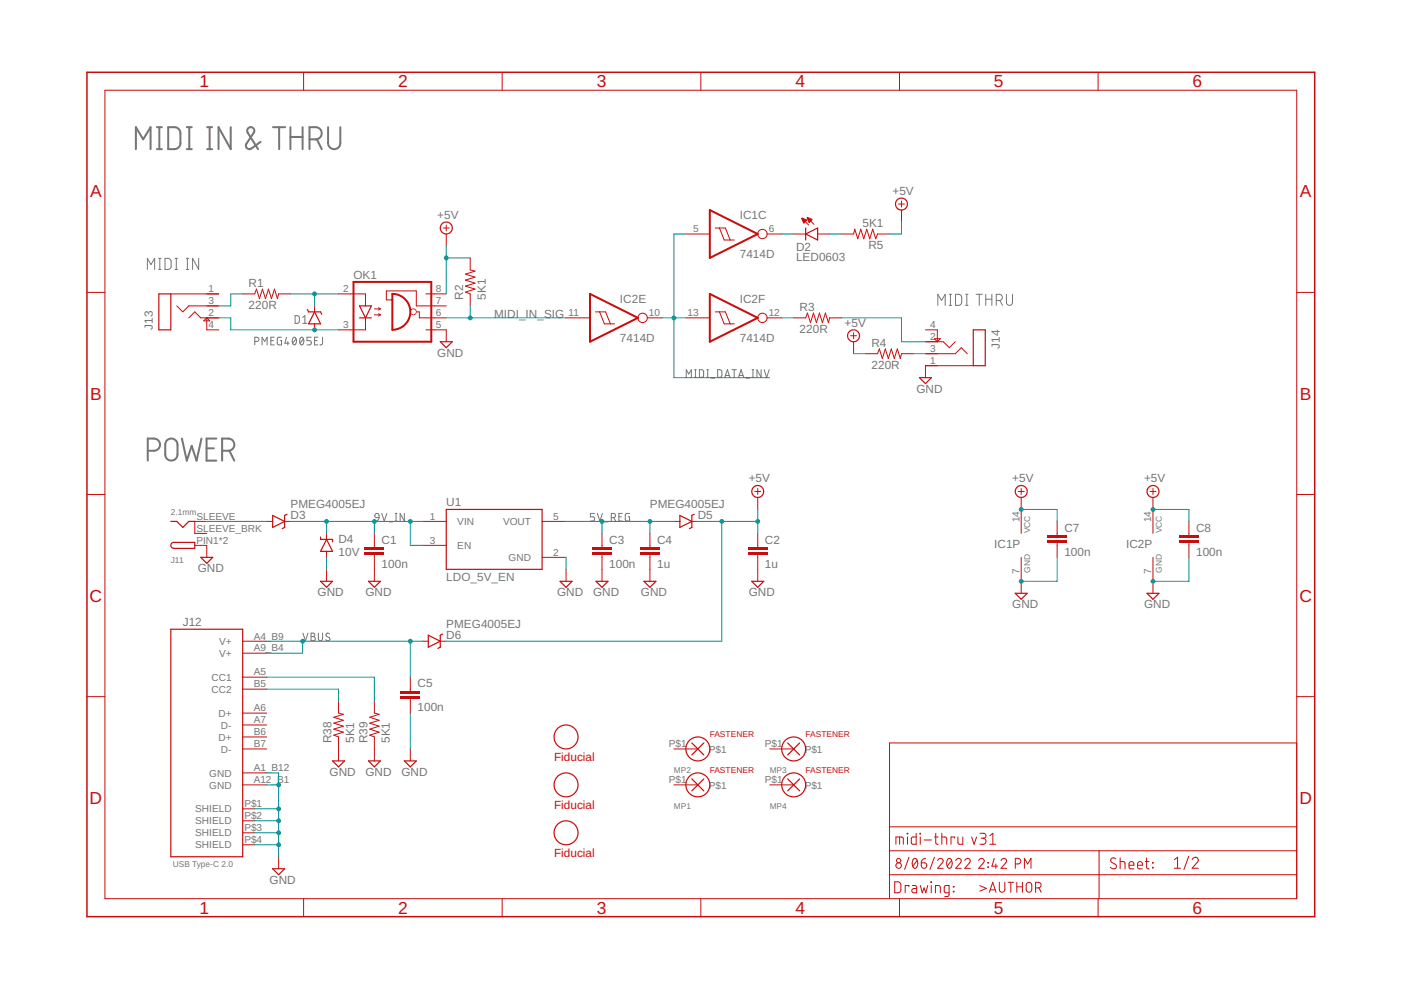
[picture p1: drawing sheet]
<svg xmlns="http://www.w3.org/2000/svg" width="297mm" height="210mm" viewBox="0 0 297 210" stroke-linecap="round" stroke-linejoin="round" font-family="sans-serif">
<g fill="none" stroke="#757575" stroke-width=".21">
<path d="M31.2 57.1v-2.3l.8 1.3 .8-1.3v2.3M33.6 57.1h.6M33.6 54.8h.6M33.9 54.8v2.3M35 54.8h.8l.5 .4v1.5l-.5 .4h-.8zM37.1 57.1h.5M37.1 54.8h.5M37.4 54.8v2.3M39.5 57.1h.5M39.5 54.8h.5M39.7 54.8v2.3M42.1 54.8v2.3l-1.3-2.3v2.3"/>
<path d="M54 72.4h.5a.46 .46 0 0 0 .4-.4 .46 .46 0 0 0-.4-.5h-.5v1.6M55.6 73.1v-1.6l.5 .9 .5-.9v1.6M57.4 72.2h.6M58.1 71.5h-.7v1.6h.7M59.7 71.5h-.7l-.2 .2 .1 1.3 .8 .1v-.9h-.3M60.7 71.5l-.3 1.3h.9M61 72.4v.7M62.2 71.6l.1-.1a.8 .8 0 0 1 .6 .6 .8 .8 0 0 1-.2 .8l-.3 .2a1.02 1.02 0 0 1-.2-1.5zM62.6 66.9l.6 .1 .2 .2 .1 .9-.3 .4-.6 .1zM62.8 71.9l-.8 .9M63.7 71.6l.1-.1a.8 .8 0 0 1 .7 .6 .8 .8 0 0 1-.2 .8l-.3 .2a1.04 1.04 0 0 1-.3-1.5zM64.2 68.6h.9"/>
<path d="M64.2 67.3l.4-.4v1.7M64.3 71.9l-.7 .9M66 71.5h-.9v.7h.5a.46 .46 0 0 1 .4 .5 .46 .46 0 0 1-.4 .4h-.5M66.7 72.2h.5M67.4 71.5h-.7v1.6h.7M68.4 71.5v1.4l-.6 .2M147.3 78.4h.3M147.4 78.4v1.6M148.3 78.4h.6l.3 .3v1l-.3 .3h-.6zM149.9 78.4h.3M150.1 78.4v1.6M152.1 78.4h.7l.2 .3 .1 .8-.3 .5h-.7z"/>
<path d="M153.8 79.6h.8M155.2 78.4h.9M155.7 78.4v1.6M156.7 79.6h.8M159.4 78.4h.4M159.6 78.4v1.6M161.4 78.4v1.6l-.9-1.6v1.6M162 78.4l.5 1.6 .6-1.6M198.8 64.7v-2.3l.8 1.3 .8-1.3v2.3M201.3 64.7h.5M201.3 62.4h.5M201.5 62.4v2.3"/>
<path d="M202.6 62.4h.9l.4 .5v1.4l-.4 .4h-.9zM204.7 64.7h.5M204.7 62.4h.5M205 62.4v2.3M207 62.4h1.3M207.6 62.4v2.3M209 62.4v2.3M209 63.4h1.3M210.3 62.4v2.3M211.2 63.7a1.16 1.16 0 0 0 1.2-.3l.1-.3-.1-.4a1.16 1.16 0 0 0-1.2-.3v2.3M212 63.7l.5 1M213.4 62.4v1.7a.65 .65 0 0 0 .6 .6 .65 .65 0 0 0 .7-.6v-1.7"/>
<path d="M145.5 80v-1.6l.5 .9 .6-.9v1.6M147.3 80h.3M149.9 80h.3M150.8 80.2h.7M153.7 80l.5-1.6 .5 1.6M156.6 80l.5-1.6 .6 1.6M158.2 80.2h.7M159.4 80h.4M79.6 109l.3-.1 .3 .1 .2 .7-.8-.1-.1-.3zM80.4 109.7l-.3 .6-.4 .2M80.9 108.9l.6 1.6 .5-1.6M82.5 110.7h.7"/>
<path d="M83.8 110.5h.4M83.8 108.9h.4M84 108.9v1.6M85.7 108.9v1.6l-.9-1.6v1.6M126.1 108.9h-.9v.7h.5a.45 .45 0 0 1 .4 .4 .45 .45 0 0 1-.4 .5h-.5M126.6 108.9l.6 1.6 .5-1.6M128.2 110.7h.7M129.6 109.7h.5a.44 .44 0 0 0 .4-.4 .44 .44 0 0 0-.4-.4h-.5v1.6M130.2 109.7l.3 .8M131.2 109.6h.6M131.9 108.9h-.7v1.6h.7M133.5 108.9h-.7l-.2 .2v1.2l.2 .1 .7 .1v-.9h-.3"/>
<path d="M64.2 134.2l.6 1.7 .5-1.7M66 134.2h.4a.36 .36 0 0 1 .4 .4 .36 .36 0 0 1-.4 .4 .46 .46 0 0 1 .4 .4 .46 .46 0 0 1-.4 .5h-.4zM66 135h.4M67.5 134.2v1.2a.44 .44 0 0 0 .4 .5 .44 .44 0 0 0 .5-.5v-1.2M69.9 134.4l-.2-.1a.38 .38 0 0 0-.5 .1 .38 .38 0 0 0 .1 .5l.5 .3a.41 .41 0 0 1 0 .6 .41 .41 0 0 1-.6 0l-.2-.2"/>
</g>
<g fill="none" stroke="#757575" stroke-width=".42">
<path d="M28.8 31.6v-4.6l1.6 2.5 1.5-2.5v4.6M33.3 31.6h1M33.3 27h1M33.8 27v4.6M35.7 27a2.43 2.43 0 0 1 2.1 .2l.3 .5 .1 .6v2.3l-.4 .7a2.43 2.43 0 0 1-2.1 .3zM39.6 31.6h1.1M39.6 27h1.1M40.1 27v4.6M43.9 31.6h1.1M43.9 27h1.1M44.4 27v4.6M48.9 27v4.6l-2.6-4.6v4.6"/>
<path d="M55.2 30.1l-1.9 1.4a.75 .75 0 0 1-1-.1 .75 .75 0 0 1 0-.9l1.5-2.4a.76 .76 0 0 0-.6-1.1 .76 .76 0 0 0-.7 1.1l2.2 3.5M57.9 27h2.6M59.2 27v4.6M61.6 27v4.6M61.6 29h2.6M64.2 27v4.6M65.6 29.5a2.58 2.58 0 0 0 2.2-.3 1.29 1.29 0 0 0 .3-1.4 1.29 1.29 0 0 0-1.2-.8h-1.3v4.6M67.2 29.5l1 2.1M69.6 27v3.3a1.3 1.3 0 0 0 1.3 1.3 1.3 1.3 0 0 0 1.3-1.3v-3.3M31.3 95.6a2.36 2.36 0 0 0 2.2-.4 1.29 1.29 0 0 0 .4-1.4 1.29 1.29 0 0 0-1.3-.8h-1.3v4.7M35.3 93.4a1.32 1.32 0 0 1 1.5-.3 1.32 1.32 0 0 1 .8 1.2v2.1a1.3 1.3 0 0 1-1.3 1.3 1.3 1.3 0 0 1-1.3-1.3v-2.1zM38.6 93l1 4.7 1-3.2 1.1 3.2 1-4.7"/>
<path d="M43.8 95.1h1.5M45.9 93h-2.1v4.7h2.1M47.1 95.6a2.36 2.36 0 0 0 2.2-.4 1.3 1.3 0 0 0 .3-1.4 1.3 1.3 0 0 0-1.2-.8h-1.3v4.7M48.6 95.6l1.1 2.1"/>
</g>
<g fill="none" stroke="#c90c0c" stroke-width=".21">
<path d="M22.2 19.1h252.7v171.4h-252.7zM64.4 15.3v3.8M106.5 15.3v3.8M148.6 15.3v3.8M190.7 15.3v3.8M232.8 15.3v3.8M18.4 62h3.8M51.5 62.3h2.5l.4-1 .6 2 .6-2 .7 2 .6-2 .7 2 .6-2 .6 2 .3-1h2.5M66.7 64.9v1.2M66.7 68.7v1.2M74.3 62.3h3.2v2.6M77.5 67.4v2.5h-3.2"/>
<path d="M79.4 65.5h1.2M79.4 66.8h1.2M80.3 65.2l.3 .3M80.3 66.5l.3 .3M80.6 65.5l-.3 .2M80.6 66.8l-.3 .2M83.2 63.6h-1.3v-1.9h6.4v3.2h3.8M88.3 66.1h.6v1.3h.6M89.7 67.4h2.4M90.3 62.3h1.8M90.3 69.9h1.8M274.9 62h3.8"/>
<path d="M18.4 104.8h3.8M274.9 104.8h3.8M18.4 147.7h3.8M274.9 157.5h-86.3v33M274.9 147.7h3.8M188.6 175.3h86.3M189.9 179v-1.5l1.5 .1 .1 1.4M190.7 177.5v1.5M192.3 176.7l.2 .1zM192.4 177.5v1.5M194.2 176.7v2.3h-.8l-.2-.2v-1.1l.2-.2h.8M195.1 176.7l.1 .1z"/>
<path d="M195.1 177.5v1.5M195.9 178.1h1.6M198.1 177.5h.8M198.4 176.7v2.1l.5 .2M199.7 177.5l.9 .1 .1 1.4M199.7 176.7v2.3M202.4 177.7v-.2h-.8v1.5M203.1 177.5v1.3l.4 .2h.6v-1.5M206 177.5l.5 1.5 .6-1.5M207.8 176.7h.7a.52 .52 0 0 1 .6 .5 .52 .52 0 0 1-.6 .5h-.5M208.4 177.7a.65 .65 0 0 1 .7 .7 .65 .65 0 0 1-.7 .6h-.6M209.8 179h1.3"/>
<path d="M209.8 177.2l.7-.5v2.3M64.4 190.5v3.9M106.5 190.5v3.9M148.6 190.5v3.9M188.6 185.5h86.3M188.6 180.4h86.3M189.7 187h.9l.4 .4v1.3l-.1 .3-.3 .3h-.9zM190.7 190.5v3.9M192.7 188v-.3h-.8v1.6M192.7 181.8l-.9 2.5M193.4 187.7l.7 .1 .3 .3v1.2h-.6a.46 .46 0 0 1-.5-.5 .46 .46 0 0 1 .5-.4h.6M193.7 182.1l.1-.1a.88 .88 0 0 1 .8 1.3l-.1 .3a.51 .51 0 0 1-.5 .5 .51 .51 0 0 1-.5-.5l-.1-.8z"/>
<path d="M194.5 182.5l-1 1.1M195.1 187.7l.4 1.6 .4-1 .4 1 .4-1.6M195.3 182.9h.7a.59 .59 0 0 1 .5 .7 .59 .59 0 0 1-.6 .5 .59 .59 0 0 1-.6-.6zM196.3 182l-.7 .3-.3 .6M197.4 187l.1 .1zM197.4 187.7v1.6M198.1 181.8l-.9 2.5M198.3 189.3v-1.6l.9 .2 .2 1.4M198.8 182.5a.58 .58 0 0 1 .8-.5 .58 .58 0 0 1 .2 .9l-1 1.2h1.2M201 182.1l.1-.1a.88 .88 0 0 1 .8 1.3l-.1 .3a.51 .51 0 0 1-.5 .5 .51 .51 0 0 1-.5-.5l-.1-.8zM201.2 189.3h-.8l-.2-.2v-1.1l.2-.2 .8-.1v2l-.2 .4h-.7M201.8 182.5l-1 1.1"/>
<path d="M202.1 187.9l.1 .2zM202.1 189l.1 .1zM202.6 182.5a.58 .58 0 0 1 .9-.5 .58 .58 0 0 1 .1 .9l-1 1.2h1.2M204.6 182.5a.58 .58 0 0 1 .8-.5 .58 .58 0 0 1 .1 .9l-.9 1.2h1.1M207.5 182.5a.58 .58 0 0 1 .8-.5 .58 .58 0 0 1 .2 .9l-1 1.2h1.2M207.7 187.8l1.4 .6-1.4 .6M209.4 182.9l.1 .1zM209.4 183.8l.1 .1zM209.8 189.2l.7-2.1 .7 2.1M210 188.7h1M210.8 182l-.5 1.6h1.2M211.1 183.2v.9"/>
<path d="M211.9 187.1v1.5a.58 .58 0 0 0 .6 .6 .58 .58 0 0 0 .5-.6v-1.5M212.2 182.5a.58 .58 0 0 1 .9-.5 .58 .58 0 0 1 .1 .9l-1 1.2h1.2M213.7 187.1h1.2M214.3 187.1v2.1M215.3 183.2h.6a.59 .59 0 0 0 .5-.6 .59 .59 0 0 0-.5-.6h-.6v2.1M215.6 187.1v2.1M215.6 188h1.2M216.8 187.1v2.1M217.2 184.1v-2.1l.7 1.2 .7-1.2v2.1M217.7 187.3l.4-.2 .5 .2 .2 1.3a.59 .59 0 0 1-.6 .6 .59 .59 0 0 1-.6-.6zM219.6 188.3h.6a.59 .59 0 0 0 .5-.6 .59 .59 0 0 0-.5-.6h-.6v2.1M220.3 188.3l.4 .9"/>
<path d="M232.8 190.5v3.9M233 180.4v10.1M236.6 182.1a.58 .58 0 0 0-.9-.1 .58 .58 0 0 0 0 .9l.8 .3a.58 .58 0 0 1 0 .9 .58 .58 0 0 1-.9 0l-.2-.2M237.5 182.7l.9 .1 .1 1.4M237.5 181.9v2.3M239.4 183.5h1a.55 .55 0 0 0-.3-.8 .55 .55 0 0 0-.7 .5l.1 .9 .9 .1M241.2 183.5h1a.55 .55 0 0 0-.3-.8 .55 .55 0 0 0-.7 .5l.1 .9 .9 .1M242.8 182.7h.8M243.1 181.9v2.1l.5 .2M244.3 182.9l.2 .1zM244.3 183.9l.2 .1zM249 184.1h1.3"/>
<path d="M249 182.3l.7-.5v2.3M252.1 181.5l-1.1 2.9M252.8 182.3a.65 .65 0 0 1 .9-.5 .65 .65 0 0 1 .2 1l-1.1 1.3h1.3"/>
<circle cx="190.5" cy="183.5" r=".58"/>
<circle cx="190.5" cy="182.5" r=".47"/>
</g>
<path d="M18.4 15.3h260.3v179.1h-260.3z" fill="none" stroke="#c90c0c" stroke-width=".32"/>
<path d="M65.2 65.6l.2 .5h2.6l.2 .5M66.7 66.1l1.3 2.6h-2.6zM76.2 64.9h2.5l-1.2 2.5zM76.2 67.4h2.5" fill="none" stroke="#c90c0c" stroke-width=".25"/>
<path d="M75 59.8h16.4v12.7h-16.4zM83.2 62.3a3.8 3.8 0 0 1 3.8 3.8 3.8 3.8 0 0 1-3.8 3.8z" fill="none" stroke="#c90c0c" stroke-width=".42"/>
<path d="M87.1 65.7a.71 .71 0 0 1 1.1 0 .71 .71 0 0 1-.4 1.1 .71 .71 0 0 1-.9-.7h.2a.55 .55 0 0 1 .7-.5 .55 .55 0 0 1 .2 .9 .55 .55 0 0 1-.9-.2l-.2-.2z" fill-rule="evenodd" fill="#c90c0c"/>
<path d="M87.1 65.7l.4-.3 .5 .1a.72 .72 0 0 1 .3 .9l-.3 .3h-.7l-.4-.6h.2l.3-.5h.5l.3 .5-.1 .4-.6 .2-.6-.6zM87.1 65.7l-.2 .4 .6 .6 .6-.2 .1-.4-.3-.5h-.5l-.3 .5h-.2l.4 .6 .5 .1 .4-.2 .1-.7-.3-.4-.5-.1z" fill="#c90c0c"/>
<path d="M94 48.3h1.2M94.6 47.7v1.3M71.8 62.3h2.5M71.8 69.9h2.5M92.1 62.3h2.5M92.1 69.9h2.5v2.6M92.1 67.4h2.5M92.1 64.9h2.5" fill="none" stroke="#c90c0c" stroke-width=".21"/>
<path d="M93.3 72.5h2.6l-1.3 1.2z" fill="none" stroke="#c90c0c" stroke-width=".25"/>
<path d="M93.6 47.4a1.4 1.4 0 0 1 2.2 .2 1.4 1.4 0 0 1-.8 2.1 1.4 1.4 0 0 1-1.8-1.4h.3a1.15 1.15 0 0 1 1.6-1 1.15 1.15 0 0 1 .3 1.9 1.15 1.15 0 0 1-1.9-.6v-.3h-.3z" fill-rule="evenodd" fill="#c90c0c"/>
<path d="M93.6 47.4l.6-.4 1 .1 .7 .7 .1 .7a1.4 1.4 0 0 1-1.3 1.2 1.4 1.4 0 0 1-1.4-1l-.1-.4h.3l.3-.7 .8-.4 .5 .1 .4 .4 .3 .5-.1 .6-.6 .6-.5 .1-.6-.2-.4-.4-.1-.6h-.3zM93.6 47.4l-.4 .9h.3l.1 .6 .4 .4 .6 .2 .5-.1 .4-.4 .3-.5-.1-.6-.3-.4-.6-.3h-.5l-.5 .4-.3 .7h-.3l.4 1 .9 .4 .7-.1 .6-.4 .2-1-.5-.9-1-.4z" fill="#c90c0c"/>
<path d="M94.6 49.6v2.6M99.7 54.7v2.5l1 .3-2 .6 2 .7-2 .6 2 .6-2 .7 2 .6-2 .6 1 .4v2.6M168.3 67.4h2.5l.4-1 .6 2 .7-2 .6 2 .6-2 .7 2 .6-2 .6 2 .3-1h2.5M180.3 71.2h1.3M181 70.5v1.3M183.5 75h2.6l.3-1 .7 2 .6-2 .6 2 .7-2 .6 2 .6-2 .7 2 .2-1h2.6" fill="none" stroke="#c90c0c" stroke-width=".21"/>
<path d="M180 70.2a1.4 1.4 0 0 1 2.2 .3 1.4 1.4 0 0 1-.9 2 1.4 1.4 0 0 1-1.7-1.3h.2a1.14 1.14 0 0 1 1.7-1 1.14 1.14 0 0 1 .2 2 1.14 1.14 0 0 1-1.8-.7l-.1-.3h-.2z" fill-rule="evenodd" fill="#c90c0c"/>
<path d="M180 70.2l.9-.4 1 .3 .4 .6 .1 .7-.5 .9a1.42 1.42 0 0 1-1.4 .2l-.5-.3-.4-1h.2l.2-.6 .4-.4 .5-.1 .6 .1 .5 .6 .1 .5a1.14 1.14 0 0 1-1.5 1l-.6-.6-.2-.5h-.2zM180 70.2l-.4 1h.2l.2 .5 .4 .5 .5 .1 .6-.1 .4-.3 .2-.6-.1-.5-.3-.5-.5-.2h-.6l-.6 .5-.2 .6h-.2l.4 1 .9 .4 1-.3 .5-.9-.1-.7-.4-.6-1-.3z" fill="#c90c0c"/>
<path d="M168.3 49.6h2.5M170.1 46.3l1.3 1.4M171.2 46.2l1.4 1.4M173.4 49.6h2.5M178.4 49.6h2.6l.2-1 .7 2 .6-2 .6 2 .7-2 .6 2 .6-2 .7 2 .4-1h2.5M190.5 43.3h1.3M191.1 42.6v1.3M181 72.5v2.5M196.2 77.5v2.6" fill="none" stroke="#c90c0c" stroke-width=".21"/>
<path d="M170.8 49.6l2.6-1.3v2.6zM170.8 48.3v2.6M194.9 80.1h2.6l-1.3 1.2z" fill="none" stroke="#c90c0c" stroke-width=".25"/>
<g fill="#c90c0c" stroke="#c90c0c" stroke-width=".21">
<path d="M171.1 46.2l1.1 .3-.7 .7z" fill-rule="evenodd"/>
<path d="M170 46.3l1.1 .4-.7 .6z" fill-rule="evenodd"/>
</g>
<path d="M190.1 42.3a1.4 1.4 0 0 1 2.2 .2 1.4 1.4 0 0 1-.8 2.1 1.4 1.4 0 0 1-1.8-1.3h.3a1.14 1.14 0 0 1 1.7-1 1.14 1.14 0 0 1 .1 1.9 1.14 1.14 0 0 1-1.8-.7v-.2h-.3z" fill-rule="evenodd" fill="#c90c0c"/>
<path d="M190.1 42.3l.9-.4 1 .3 .4 .6 .1 .6-.5 .9a1.42 1.42 0 0 1-1.3 .3l-.6-.4-.4-.9h.3l.1-.6 .7-.5h.8l.4 .4 .3 .8-.3 .5a1.15 1.15 0 0 1-1.7 .1l-.3-.7h-.3zM190.1 42.3l-.4 1h.3l.1 .5 .4 .4 .6 .2 .5-.1 .4-.4 .3-.5-.1-.6-.3-.4-.6-.3-.5 .1-.7 .5-.1 .6h-.3l.4 .9 .9 .5 1-.4 .5-.9-.1-.6-.4-.6-1-.3z" fill="#c90c0c"/>
<g fill="none" stroke="#c90c0c" stroke-width=".21">
<path d="M191.1 44.5v2.6M41.3 115.6h2.5v2.6M43.8 110.6h-2.5v2.5h2.5M56.5 110.6h1.3M60.3 110.6h1.3M69.2 113.1v1.3M69.2 116.9v1.3M79.4 115.6v.5M79.4 117.7v.5M89.5 115.6h5.1M89.5 110.6h5.1M114.9 110.6h5.1"/>
<path d="M114.9 118.2h5.1M51.5 136h5M51.5 138.5h5M69.2 120.7v2.6M51.5 143.6h5M51.5 146.1h5M51.5 151.2h5M51.5 156.3h5M51.5 153.7h5M51.5 158.8h5M51.5 166.4h5M51.5 163.9h5"/>
<path d="M51.5 171.5h2.5M51.5 174h2.5M51.5 179.1h2.5M51.5 176.6h2.5"/>
</g>
<path d="M36.2 110.6h1.3l1.3 1.2 1.2-1.2h1.3M36.3 115.3l.6-.3h4.4v1.3h-4.4l-.4-.2-.3-.3zM42.6 118.2h2.5l-1.3 1.2zM57.8 109.3l2.5 1.3-2.5 1.2zM60.9 109l-.6 .3v2.5l-.5 .3M68 113.9v.5h2.5v.5M69.2 114.4l1.3 2.5h-2.5zM94.6 108h20.3v12.7h-20.3zM36.2 133.4h15.3v48.3h-15.3zM68 123.3h2.5l-1.3 1.2z" fill="none" stroke="#c90c0c" stroke-width=".25"/>
<g fill="#c90c0c">
<path d="M77.3 116.1h4.1v.5h-4.1z" fill-rule="evenodd"/>
<path d="M77.3 117.2h4.1v.5h-4.1z" fill-rule="evenodd"/>
</g>
<g fill="#c90c0c">
<path d="M77.3 116.1h4.1v.5l-4.1 .1zM77.3 116.1v.5h4.1v-.5z"/>
<path d="M77.3 117.2h4.1v.5h-4.1zM77.3 117.2v.5h4.1v-.5z"/>
</g>
<path d="M79.4 113.1v2.5M79.4 118.2v5.1M127.6 115.6v.5M127.6 117.7v.5" fill="none" stroke="#c90c0c" stroke-width=".21"/>
<path d="M78.1 123.3h2.5l-1.2 1.2z" fill="none" stroke="#c90c0c" stroke-width=".25"/>
<g fill="#c90c0c">
<path d="M125.6 116.1h4.1v.5h-4.1z" fill-rule="evenodd"/>
<path d="M125.6 117.2h4.1v.5h-4.1z" fill-rule="evenodd"/>
</g>
<g fill="#c90c0c">
<path d="M125.6 116.1h4.1v.5l-4.1 .1zM125.6 116.1v.5h4.1v-.5z"/>
<path d="M125.6 117.2h4.1v.5h-4.1zM125.6 117.2v.5h4.1v-.5z"/>
</g>
<path d="M127.6 113.1v2.5M127.6 118.2v5.1M120 120.7v2.6M137.8 120.7v2.6M71.8 148.7v2.5l1 .2-2 .7 2 .6-2 .6 2 .7-2 .6 2 .6-2 .7 1 .4v5M79.4 148.7v2.5l1 .2-2 .7 2 .6-2 .6 2 .7-2 .6 2 .6-2 .7 1 .4v5M87 146.1v.5M87 148.1v.6M59.1 181.7v2.5" fill="none" stroke="#c90c0c" stroke-width=".21"/>
<path d="M118.7 123.3h2.6l-1.3 1.2zM126.4 123.3h2.5l-1.3 1.2zM136.5 123.3h2.6l-1.3 1.2zM70.5 161.3h2.5l-1.2 1.3zM78.1 161.3h2.5l-1.2 1.3zM57.8 184.2h2.5l-1.2 1.3z" fill="none" stroke="#c90c0c" stroke-width=".25"/>
<g fill="#c90c0c">
<path d="M85 146.6h4v.5h-4z" fill-rule="evenodd"/>
<path d="M85 147.6h4v.5h-4z" fill-rule="evenodd"/>
</g>
<g fill="#c90c0c">
<path d="M85 146.6h4v.5h-4zM85 146.6v.5h4v-.5z"/>
<path d="M85 147.6h4v.5h-4zM85 147.6v.5h4v-.5z"/>
</g>
<path d="M137.8 115.6v.5M137.8 117.7v.5M142.9 110.6h1.2M146.7 110.6h1.3M89.5 136h1.3M93.3 136h1.3M87 143.6v2.5M87 148.7v2.5M87 158.8v2.5" fill="none" stroke="#c90c0c" stroke-width=".21"/>
<path d="M144.1 109.3l2.6 1.3-2.6 1.2zM147.2 109l-.5 .3v2.5l-.5 .3M90.8 134.7l2.5 1.3-2.5 1.2zM93.9 134.4l-.6 .3v2.5l-.5 .3M85.7 161.3h2.6l-1.3 1.3z" fill="none" stroke="#c90c0c" stroke-width=".25"/>
<g fill="#c90c0c">
<path d="M135.8 116.1h4v.5h-4z" fill-rule="evenodd"/>
<path d="M135.8 117.2h4v.5h-4z" fill-rule="evenodd"/>
</g>
<g fill="#c90c0c">
<path d="M135.8 116.1h4v.5l-4 .1zM135.8 116.1v.5h4v-.5z"/>
<path d="M135.8 117.2h4v.5h-4zM135.8 117.2v.5h4v-.5z"/>
</g>
<path d="M137.8 113.1v2.5M137.8 118.2v2.5M160 104.2h1.3M160.7 103.6v1.2M160.7 120.7v2.6" fill="none" stroke="#c90c0c" stroke-width=".21"/>
<path d="M159.4 123.3h2.5l-1.2 1.2z" fill="none" stroke="#c90c0c" stroke-width=".25"/>
<path d="M159.6 103.3a1.39 1.39 0 0 1 2.2 .2 1.39 1.39 0 0 1-.8 2 1.39 1.39 0 0 1-1.7-1.3h.2a1.14 1.14 0 0 1 1.6-1 1.14 1.14 0 0 1 .3 1.9 1.14 1.14 0 0 1-1.8-.6l-.1-.3h-.2z" fill-rule="evenodd" fill="#c90c0c"/>
<path d="M159.6 103.3l1-.5 .9 .3 .4 .6 .1 .7-.5 .9a1.4 1.4 0 0 1-2.1-.4l-.1-.7h.2l.3-.8 .5-.3h.6l.5 .2 .4 .8-.1 .5-.6 .6a1.15 1.15 0 0 1-1.5-.7l-.1-.3h-.2zM159.6 103.3l-.3 .9h.2l.2 .6 .3 .4 .6 .1 .5-.1 .5-.3 .2-.5-.1-.6-.3-.5-.5-.2h-.6l-.5 .3-.3 .8h-.2l.3 1 1 .4 .9-.3 .5-.9-.1-.7-.4-.6-.9-.3z" fill="#c90c0c"/>
<path d="M160.7 105.5v2.5M216.5 108v5.1M216.5 118.2v5.1M224.1 113.1v.5M224.1 115.1v.5M244.5 108v5.1M244.5 118.2v5.1" fill="none" stroke="#c90c0c" stroke-width=".21"/>
<g fill="#c90c0c">
<path d="M222.1 113.6h4.1v.5h-4.1z" fill-rule="evenodd"/>
<path d="M222.1 114.6h4.1v.5h-4.1z" fill-rule="evenodd"/>
</g>
<g fill="#c90c0c">
<path d="M222.1 113.6h4.1v.5h-4.1zM222.1 113.6v.5h4.1v-.5z"/>
<path d="M222.1 114.6h4.1v.5h-4.1zM222.1 114.6v.5h4.1v-.5z"/>
</g>
<path d="M224.1 110.6v2.5M224.1 115.6v2.6M252.1 113.1v.5M252.1 115.1v.5" fill="none" stroke="#c90c0c" stroke-width=".21"/>
<g fill="#c90c0c">
<path d="M250 113.6h4.1v.5h-4.1z" fill-rule="evenodd"/>
<path d="M250 114.6h4.1v.5h-4.1z" fill-rule="evenodd"/>
</g>
<g fill="#c90c0c">
<path d="M250 113.6h4.1v.5h-4.1zM250 113.6v.5h4.1v-.5z"/>
<path d="M250 114.6h4.1v.5h-4.1zM250 114.6v.5h4.1v-.5z"/>
</g>
<path d="M215.9 104.2h1.2M216.5 103.6v1.2M252.1 110.6v2.5M252.1 115.6v2.6" fill="none" stroke="#c90c0c" stroke-width=".21"/>
<path d="M215.5 103.3a1.4 1.4 0 0 1 2.2 .2 1.4 1.4 0 0 1-.8 2.1 1.4 1.4 0 0 1-1.8-1.4h.3a1.15 1.15 0 0 1 1.6-1.1 1.15 1.15 0 0 1 .3 2 1.15 1.15 0 0 1-1.9-.6v-.3h-.3z" fill-rule="evenodd" fill="#c90c0c"/>
<path d="M215.5 103.3l.9-.5 1 .3 .5 .9-.2 1-.9 .6-1-.2-.5-.5-.2-.7h.3l.1-.5 .4-.4 .6-.2 .5 .1 .4 .3 .3 .6-.1 .5-.3 .5-.6 .2h-.5l-.5-.3-.3-.8h-.3zM215.5 103.3l-.4 .9h.3l.3 .8 .5 .3h.5l.6-.2 .3-.5 .1-.5-.3-.6-.4-.3-.5-.1-.6 .2-.4 .4-.1 .5h-.3l.2 .7 .5 .5 1 .2 .9-.6 .2-1-.5-.9-1-.3z" fill="#c90c0c"/>
<path d="M216.5 105.5v2.5M243.8 104.2h1.3M244.5 103.6v1.2" fill="none" stroke="#c90c0c" stroke-width=".21"/>
<path d="M243.4 103.3a1.39 1.39 0 0 1 2.2 .2 1.39 1.39 0 0 1-.8 2 1.39 1.39 0 0 1-1.7-1.3h.2a1.15 1.15 0 0 1 1.6-1.1 1.15 1.15 0 0 1 .3 2 1.15 1.15 0 0 1-1.8-.6l-.1-.3h-.2z" fill-rule="evenodd" fill="#c90c0c"/>
<path d="M243.4 103.3l.6-.4h1a1.44 1.44 0 0 1 .6 2.1l-.6 .5h-1l-.6-.3-.3-.7v-.3h.2l.2-.5 .3-.4 .6-.2 .5 .1a1.17 1.17 0 0 1 .5 1.7l-.7 .4-.9-.1-.3-.4-.2-.6h-.2zM243.4 103.3l-.3 .9h.2l.2 .6 .6 .5h.6l.5-.2 .3-.5 .1-.5-.2-.6-.5-.3-.5-.1-.6 .2-.3 .4-.2 .5h-.2l.1 .7 .5 .5 1 .2 .9-.6 .3-1-.6-.9-.9-.3z" fill="#c90c0c"/>
<path d="M160.7 115.6v.5M160.7 117.7v.5M244.5 105.5v2.5M216.5 123.3v2.5M244.5 123.3v2.5M142.9 158.8h5.1M163.2 158.8h5.1M142.9 166.4h5.1M163.2 166.4h5.1" fill="none" stroke="#c90c0c" stroke-width=".21"/>
<g fill="none" stroke="#c90c0c" stroke-width=".25">
<path d="M215.2 125.8h2.6l-1.3 1.3zM243.2 125.8h2.5l-1.2 1.3zM146.7 157.5l2.5 2.6M149.2 157.5l-2.5 2.6M167 157.5l2.5 2.6M169.5 157.5l-2.5 2.6M146.7 165.1l2.5 2.6M149.2 165.1l-2.5 2.6M167 165.1l2.5 2.6M169.5 165.1l-2.5 2.6"/>
<circle cx="120" cy="156.3" r="2.54"/>
<circle cx="148" cy="158.8" r="2.54"/>
<circle cx="168.3" cy="158.8" r="2.54"/>
<circle cx="120" cy="176.6" r="2.54"/>
<circle cx="120" cy="166.4" r="2.54"/>
<circle cx="148" cy="166.4" r="2.54"/>
<circle cx="168.3" cy="166.4" r="2.54"/>
</g>
<g fill="#c90c0c">
<path d="M158.6 116.1h4.1v.5h-4.1z" fill-rule="evenodd"/>
<path d="M158.6 117.2h4.1v.5h-4.1z" fill-rule="evenodd"/>
</g>
<g fill="#c90c0c">
<path d="M158.6 116.1h4.1v.5l-4.1 .1zM158.6 116.1v.5h4.1v-.5z"/>
<path d="M158.6 117.2h4.1v.5h-4.1zM158.6 117.2v.5h4.1v-.5z"/>
</g>
<g fill="none" stroke="#c90c0c" stroke-width=".21">
<path d="M145.4 49.6h5.1M151.6 48.3h2.2l1 2.6M152.5 48.3l1 2.6h2.2M162.6 49.6h3.1M36.2 62.3h10.2M37.5 64.9l1.3 1.2 1.2-1.2h6.4M40 67.4l1.3-1.3 1.3 1.3h3.8M43.2 68l.6-.6 .7 .6zM43.8 67.4v2.5h2.6M120 67.4h5.1M126.2 66.1h2.2l1 2.6M127.1 66.1l1 2.6h2.2"/>
<path d="M137.2 67.4h3.1M145.4 67.4h5.1M151.6 66.1h2.2l1 2.6M152.5 66.1l1 2.6h2.2M162.6 67.4h3.1M196.2 69.9h2.5v2.6M196.2 72.5h3.8l1.3 1.2 1.2-1.2M196.2 75h6.3l1.3-1.3 1.3 1.3M196.2 77.5h10.2M198.1 71.8h1.3l-.7 .7zM160.7 113.1v2.5M160.7 118.2v2.5"/>
<circle cx="161.6" cy="49.6" r=".99"/>
<circle cx="136.2" cy="67.4" r=".99"/>
<circle cx="161.6" cy="67.4" r=".99"/>
</g>
<path d="M33.7 62.3h2.5v7.6h-2.5zM206.4 69.9h2.5v7.6h-2.5z" fill="none" stroke="#c90c0c" stroke-width=".25"/>
<path d="M150.5 44.5l10.2 5.1-10.2 5.1zM125.1 62.3l10.2 5.1-10.2 5.1zM150.5 62.3l10.2 5.1-10.2 5.1z" fill="none" stroke="#c90c0c" stroke-width=".42"/>
<path d="M61.6 62.3h10.2M66.7 62.3v2.6" fill="none" stroke="#009292" stroke-width=".21"/>
<circle cx="66.7" cy="62.3" r=".51" fill="#009292"/>
<path d="M66.2 62.3a.51 .51 0 0 1 1 0 .51 .51 0 0 1-1 0zM66.2 62.3a.51 .51 0 0 0 1 0 .51 .51 0 0 0-1 0z" fill="#009292"/>
<path d="M46.4 67.4h2.5v2.5h22.9M51.5 62.3h-2.6v2.6h-2.5" fill="none" stroke="#009292" stroke-width=".21"/>
<circle cx="66.7" cy="69.9" r=".51" fill="#009292"/>
<path d="M66.2 69.9a.51 .51 0 0 1 1 0 .51 .51 0 0 1-1 0zM66.2 69.9a.51 .51 0 0 0 1 0 .51 .51 0 0 0-1 0z" fill="#009292"/>
<path d="M69.2 118.2v2.5M120 118.2v2.5M56.5 163.9h2.6v15.2h-5.1M56.5 166.4h2.6" fill="none" stroke="#009292" stroke-width=".21"/>
<circle cx="59.1" cy="166.4" r=".51" fill="#009292"/>
<path d="M58.6 166.4a.51 .51 0 0 1 1 0 .51 .51 0 0 1-1 0zM58.6 166.4a.51 .51 0 0 0 1 0 .51 .51 0 0 0-1 0z" fill="#009292"/>
<path d="M54 171.5h5.1" fill="none" stroke="#009292" stroke-width=".21"/>
<circle cx="59.1" cy="171.5" r=".51" fill="#009292"/>
<path d="M58.6 171.5a.51 .51 0 0 1 1 0 .51 .51 0 0 1-1 0zM58.6 171.5a.51 .51 0 0 0 1 0 .51 .51 0 0 0-1 0z" fill="#009292"/>
<path d="M54 174h5.1" fill="none" stroke="#009292" stroke-width=".21"/>
<circle cx="59.1" cy="174" r=".51" fill="#009292"/>
<path d="M58.6 174a.51 .51 0 0 1 1 0 .51 .51 0 0 1-1 0zM58.6 174a.51 .51 0 0 0 1 0 .51 .51 0 0 0-1 0z" fill="#009292"/>
<path d="M54 176.6h5.1" fill="none" stroke="#009292" stroke-width=".21"/>
<circle cx="59.1" cy="176.6" r=".51" fill="#009292"/>
<path d="M58.6 176.6a.51 .51 0 0 1 1 0 .51 .51 0 0 1-1 0zM58.6 176.6a.51 .51 0 0 0 1 0 .51 .51 0 0 0-1 0z" fill="#009292"/>
<path d="M59.1 179.1v2.6" fill="none" stroke="#009292" stroke-width=".21"/>
<circle cx="59.1" cy="179.1" r=".51" fill="#009292"/>
<path d="M58.6 179.1a.51 .51 0 0 1 1 0 .51 .51 0 0 1-1 0zM58.6 179.1a.51 .51 0 0 0 1 0 .51 .51 0 0 0-1 0z" fill="#009292"/>
<path d="M224.1 118.2v5.1h-7.6M87 151.2v7.6" fill="none" stroke="#009292" stroke-width=".21"/>
<circle cx="216.5" cy="123.3" r=".51" fill="#009292"/>
<path d="M216 123.3a.51 .51 0 0 1 1 0 .51 .51 0 0 1-1 0zM216 123.3a.51 .51 0 0 0 1 0 .51 .51 0 0 0-1 0z" fill="#009292"/>
<path d="M252.1 118.2v5.1h-7.6" fill="none" stroke="#009292" stroke-width=".21"/>
<circle cx="244.5" cy="123.3" r=".51" fill="#009292"/>
<path d="M243.9 123.3a.55 .55 0 0 1 1.1 0 .55 .55 0 0 1-1.1 0zM243.9 123.3a.55 .55 0 0 0 1.1 0 .55 .55 0 0 0-1.1 0z" fill="#009292"/>
<path d="M94.6 52.2v10.1M94.6 54.7h5.1" fill="none" stroke="#009292" stroke-width=".21"/>
<circle cx="94.6" cy="54.7" r=".51" fill="#009292"/>
<path d="M94.1 54.7a.51 .51 0 0 1 1 0 .51 .51 0 0 1-1 0zM94.1 54.7a.51 .51 0 0 0 1 0 .51 .51 0 0 0-1 0z" fill="#009292"/>
<path d="M191.1 47.1v2.5h-2.5M181 75h2.5M148 110.6h12.7M153 110.6v25.4h-58.4M160.7 108v5.1" fill="none" stroke="#009292" stroke-width=".21"/>
<g fill="#009292">
<circle cx="153" cy="110.6" r=".51"/>
<circle cx="160.7" cy="110.6" r=".51"/>
</g>
<g fill="#009292">
<path d="M152.5 110.6a.51 .51 0 0 1 1 0 .51 .51 0 0 1-1 0zM152.5 110.6a.51 .51 0 0 0 1 0 .51 .51 0 0 0-1 0z"/>
<path d="M160.1 110.6a.55 .55 0 0 1 1.1 0 .55 .55 0 0 1-1.1 0zM160.1 110.6a.55 .55 0 0 0 1.1 0 .55 .55 0 0 0-1.1 0z"/>
</g>
<path d="M216.5 108h7.6v2.6" fill="none" stroke="#009292" stroke-width=".21"/>
<circle cx="216.5" cy="108" r=".51" fill="#009292"/>
<path d="M216 108a.51 .51 0 0 1 1 0 .51 .51 0 0 1-1 0zM216 108a.51 .51 0 0 0 1 0 .51 .51 0 0 0-1 0z" fill="#009292"/>
<path d="M244.5 108h7.6v2.6" fill="none" stroke="#009292" stroke-width=".21"/>
<circle cx="244.5" cy="108" r=".51" fill="#009292"/>
<path d="M243.9 108a.55 .55 0 0 1 1.1 0 .55 .55 0 0 1-1.1 0zM243.9 108a.55 .55 0 0 0 1.1 0 .55 .55 0 0 0-1.1 0z" fill="#009292"/>
<path d="M94.6 67.4h25.4M99.7 64.9v2.5" fill="none" stroke="#009292" stroke-width=".21"/>
<circle cx="99.7" cy="67.4" r=".51" fill="#009292"/>
<path d="M99.2 67.4a.51 .51 0 0 1 1 0 .51 .51 0 0 1-1 0zM99.2 67.4a.51 .51 0 0 0 1 0 .51 .51 0 0 0-1 0z" fill="#009292"/>
<path d="M145.4 49.6h-2.5v30.5h20.3M140.3 67.4h5.1" fill="none" stroke="#009292" stroke-width=".21"/>
<circle cx="142.9" cy="67.4" r=".51" fill="#009292"/>
<path d="M142.4 67.4a.51 .51 0 0 1 1 0 .51 .51 0 0 1-1 0zM142.4 67.4a.51 .51 0 0 0 1 0 .51 .51 0 0 0-1 0z" fill="#009292"/>
<path d="M165.7 49.6h2.6M175.9 49.6h2.5M165.7 67.4h2.6M178.4 67.4h12.7v5.1h5.1M193.7 75h2.5M43.8 110.6h12.7M61.6 110.6h27.9M69.2 110.6v2.5M79.4 110.6v2.5M87 110.6v5h2.5" fill="none" stroke="#009292" stroke-width=".21"/>
<g fill="#009292">
<circle cx="69.2" cy="110.6" r=".51"/>
<circle cx="79.4" cy="110.6" r=".51"/>
<circle cx="87" cy="110.6" r=".51"/>
</g>
<g fill="#009292">
<path d="M68.7 110.6a.51 .51 0 0 1 1 0 .51 .51 0 0 1-1 0zM68.7 110.6a.51 .51 0 0 0 1 0 .51 .51 0 0 0-1 0z"/>
<path d="M78.9 110.6a.51 .51 0 0 1 1 0 .51 .51 0 0 1-1 0zM78.9 110.6a.51 .51 0 0 0 1 0 .51 .51 0 0 0-1 0z"/>
<path d="M86.5 110.6a.51 .51 0 0 1 1 0 .51 .51 0 0 1-1 0zM86.5 110.6a.51 .51 0 0 0 1 0 .51 .51 0 0 0-1 0z"/>
</g>
<path d="M56.5 136h33M64.2 136v2.5h-7.7M87 136v7.6M56.5 143.6h22.9v5.1M56.5 146.1h15.3v2.6" fill="none" stroke="#009292" stroke-width=".21"/>
<g fill="#009292">
<circle cx="64.2" cy="136" r=".51"/>
<circle cx="87" cy="136" r=".51"/>
</g>
<g fill="#009292">
<path d="M63.6 136a.55 .55 0 0 1 1.1 0 .55 .55 0 0 1-1.1 0zM63.6 136a.55 .55 0 0 0 1.1 0 .55 .55 0 0 0-1.1 0z"/>
<path d="M86.5 136a.51 .51 0 0 1 1 0 .51 .51 0 0 1-1 0zM86.5 136a.51 .51 0 0 0 1 0 .51 .51 0 0 0-1 0z"/>
</g>
<path d="M120 110.6h17.8v2.5M127.6 110.6v2.5" fill="none" stroke="#009292" stroke-width=".21"/>
<circle cx="127.6" cy="110.6" r=".51" fill="#009292"/>
<path d="M127.1 110.6a.51 .51 0 0 1 1 0 .51 .51 0 0 1-1 0zM127.1 110.6a.51 .51 0 0 0 1 0 .51 .51 0 0 0-1 0z" fill="#009292"/>
<path d="M137.8 110.6h5.1" fill="none" stroke="#009292" stroke-width=".21"/>
<circle cx="137.8" cy="110.6" r=".51" fill="#009292"/>
<path d="M137.3 110.6a.51 .51 0 0 1 1 0 .51 .51 0 0 1-1 0zM137.3 110.6a.51 .51 0 0 0 1 0 .51 .51 0 0 0-1 0z" fill="#009292"/>
<g font-size="3.7" fill="#c90c0c">
<text x="42.3" y="18.5">1</text>
<text x="84.4" y="18.5">2</text>
<text x="126.5" y="18.5">3</text>
<text x="168.6" y="18.5">4</text>
<text x="210.7" y="18.5">5</text>
<text x="252.9" y="18.5">6</text>
<text x="19.1" y="41.9">A</text>
<text x="275.6" y="41.9">A</text>
<text x="19.1" y="84.7">B</text>
<text x="275.6" y="84.7">B</text>
<text x="19" y="127.6">C</text>
<text x="275.5" y="127.6">C</text>
<text x="19" y="170.4">D</text>
<text x="275.5" y="170.4">D</text>
<text x="42.3" y="193.7">1</text>
<text x="84.4" y="193.7">2</text>
<text x="126.5" y="193.7">3</text>
<text x="168.6" y="193.7">4</text>
<text x="210.7" y="193.7">5</text>
<text x="252.9" y="193.7">6</text>
</g>
<g font-size="2.5" fill="#757575">
<text x="189.2" y="41.4">+5V</text>
<text x="92.7" y="46.4">+5V</text>
<text x="156.8" y="46.4">IC1C</text>
<text x="168.8" y="53.2">D2</text>
<text x="182.9" y="48.1">5K1</text>
<text x="184.1" y="52.9">R5</text>
<text x="74.9" y="59.1">OK1</text>
<text x="156.8" y="54.7">7414D</text>
<text x="168.8" y="55.3">LED0603</text>
<text x="52.7" y="65.6">220R</text>
<text x="52.7" y="60.8">R1</text>
<text x="98.2" y="63.6" transform="rotate(-90 98.2 63.6)">R2</text>
<text x="103" y="63.6" transform="rotate(-90 103 63.6)">5K1</text>
<text x="131.4" y="64.2">IC2E</text>
<text x="156.8" y="64.2">IC2F</text>
<text x="169.5" y="65.9">R3</text>
<text x="32.4" y="69.9" transform="rotate(-90 32.4 69.9)">J13</text>
<text x="104.8" y="67.4">MIDI_IN_SIG</text>
<text x="169.5" y="70.7">220R</text>
<text x="179.1" y="69.3">+5V</text>
<text x="92.7" y="75.6">GND</text>
<text x="131.4" y="72.5">7414D</text>
<text x="156.8" y="72.5">7414D</text>
<text x="184.8" y="73.5">R4</text>
<text x="212" y="74" transform="rotate(-90 212 74)">J14</text>
<text x="184.8" y="78.3">220R</text>
<text x="194.3" y="83.3">GND</text>
<text x="61.6" y="107.8">PMEG4005EJ</text>
<text x="94.6" y="107.3">U1</text>
<text x="137.8" y="107.8">PMEG4005EJ</text>
<text x="158.7" y="102.3">+5V</text>
<text x="214.6" y="102.3">+5V</text>
<text x="242.6" y="102.3">+5V</text>
<text x="61.6" y="110.1">D3</text>
<text x="148" y="110.1">D5</text>
<text x="225.7" y="112.7">C7</text>
<text x="253.6" y="112.7">C8</text>
<text x="71.8" y="117.9">10V</text>
<text x="71.8" y="115.1">D4</text>
<text x="80.9" y="115.3">C1</text>
<text x="129.2" y="115.3">C3</text>
<text x="139.3" y="115.3">C4</text>
<text x="162.2" y="115.3">C2</text>
<text x="210.8" y="116.3">IC1P</text>
<text x="225.7" y="117.8">100n</text>
<text x="238.7" y="116.3">IC2P</text>
<text x="253.6" y="117.8">100n</text>
<text x="41.9" y="121.3">GND</text>
<text x="80.9" y="120.3">100n</text>
<text x="94.6" y="123.3">LDO_5V_EN</text>
<text x="129.2" y="120.3">100n</text>
<text x="139.3" y="120.3">1u</text>
<text x="162.2" y="120.3">1u</text>
<text x="67.3" y="126.4">GND</text>
<text x="77.5" y="126.4">GND</text>
<text x="118.1" y="126.4">GND</text>
<text x="125.7" y="126.4">GND</text>
<text x="135.9" y="126.4">GND</text>
<text x="158.7" y="126.4">GND</text>
<text x="214.6" y="129">GND</text>
<text x="242.6" y="129">GND</text>
<text x="38.8" y="132.6">J12</text>
<text x="94.6" y="133.2">PMEG4005EJ</text>
<text x="94.6" y="135.5">D6</text>
<text x="88.5" y="145.7">C5</text>
<text x="88.5" y="150.8">100n</text>
<text x="70.3" y="157.5" transform="rotate(-90 70.3 157.5)">R38</text>
<text x="75.1" y="157.5" transform="rotate(-90 75.1 157.5)">5K1</text>
<text x="77.9" y="157.5" transform="rotate(-90 77.9 157.5)">R39</text>
<text x="82.7" y="157.5" transform="rotate(-90 82.7 157.5)">5K1</text>
<text x="69.9" y="164.5">GND</text>
<text x="77.5" y="164.5">GND</text>
<text x="85.1" y="164.5">GND</text>
<text x="57.2" y="187.4">GND</text>
</g>
<g font-size="2.5" fill="#c90c0c">
<text x="117.5" y="161.3">Fiducial</text>
<text x="117.5" y="171.5">Fiducial</text>
<text x="117.5" y="181.7">Fiducial</text>
</g>
<g font-size="2.1" fill="#757575">
<text x="147" y="49.3">5</text>
<text x="163" y="49.3">6</text>
<text x="44.2" y="62">1</text>
<text x="44.2" y="64.5">3</text>
<text x="72.8" y="62">2</text>
<text x="92.4" y="62">8</text>
<text x="92.4" y="64.5">7</text>
<text x="44.2" y="67">2</text>
<text x="44.2" y="69.6">4</text>
<text x="72.8" y="69.6">3</text>
<text x="92.4" y="67">6</text>
<text x="92.4" y="69.6">5</text>
<text x="120.5" y="67">11</text>
<text x="137.6" y="67">10</text>
<text x="145.8" y="67">13</text>
<text x="163" y="67">12</text>
<text x="197.2" y="69.6">4</text>
<text x="197.2" y="77.2">1</text>
<text x="197.2" y="74.6">3</text>
<text x="197.2" y="72.1">2</text>
<text x="41.6" y="112.7">SLEEVE_BRK</text>
<text x="41.6" y="110.2">SLEEVE</text>
<text x="91.1" y="110.2">1</text>
<text x="97" y="111.3">VIN</text>
<text x="106.7" y="111.3">VOUT</text>
<text x="117.3" y="110.2">5</text>
<text x="216.2" y="110.8" transform="rotate(-90 216.2 110.8)">14</text>
<text x="244.1" y="110.8" transform="rotate(-90 244.1 110.8)">14</text>
<text x="41.6" y="115.3">PIN1*2</text>
<text x="91.1" y="115.3">3</text>
<text x="97" y="116.4">EN</text>
<text x="107.8" y="118.9">GND</text>
<text x="117.3" y="117.8">2</text>
<text x="216.2" y="121.7" transform="rotate(-90 216.2 121.7)">7</text>
<text x="244.1" y="121.7" transform="rotate(-90 244.1 121.7)">7</text>
<text x="46.4" y="136.7">V+</text>
<text x="53.8" y="135.6">A4_B9</text>
<text x="46.4" y="139.2">V+</text>
<text x="53.8" y="143.2">A5</text>
<text x="53.8" y="138.1">A9_B4</text>
<text x="44.8" y="144.3">CC1</text>
<text x="44.8" y="146.9">CC2</text>
<text x="53.8" y="145.7">B5</text>
<text x="46.3" y="151.9">D+</text>
<text x="46.8" y="154.5">D-</text>
<text x="53.8" y="150.8">A6</text>
<text x="53.8" y="155.9">B6</text>
<text x="53.8" y="153.4">A7</text>
<text x="46.3" y="157">D+</text>
<text x="46.8" y="159.6">D-</text>
<text x="53.8" y="158.4">B7</text>
<text x="141.8" y="158.4">P$1</text>
<text x="150.3" y="159.6">P$1</text>
<text x="162.1" y="158.4">P$1</text>
<text x="170.6" y="159.6">P$1</text>
<text x="44.4" y="167.2">GND</text>
<text x="44.4" y="164.6">GND</text>
<text x="53.8" y="166.1">A12_B1</text>
<text x="53.8" y="163.5">A1_B12</text>
<text x="141.8" y="166.1">P$1</text>
<text x="150.3" y="167.2">P$1</text>
<text x="162.1" y="166.1">P$1</text>
<text x="170.6" y="167.2">P$1</text>
<text x="41.4" y="172.3">SHIELD</text>
<text x="51.8" y="171.1">P$1</text>
<text x="51.8" y="173.7">P$2</text>
<text x="41.4" y="174.8">SHIELD</text>
<text x="41.4" y="179.9">SHIELD</text>
<text x="41.4" y="177.3">SHIELD</text>
<text x="51.8" y="178.8">P$4</text>
<text x="51.8" y="176.2">P$3</text>
</g>
<g font-size="1.8" fill="#757575">
<text x="36.2" y="109.3">2.1mm</text>
<text x="218.4" y="113.1" transform="rotate(-90 218.4 113.1)">VCC</text>
<text x="246.4" y="113.1" transform="rotate(-90 246.4 113.1)">VCC</text>
<text x="36.2" y="119.4">J11</text>
<text x="218.4" y="121.5" transform="rotate(-90 218.4 121.5)">GND</text>
<text x="246.4" y="121.5" transform="rotate(-90 246.4 121.5)">GND</text>
<text x="142.9" y="163.9">MP2</text>
<text x="163.2" y="163.9">MP3</text>
<text x="142.9" y="171.5">MP1</text>
<text x="163.2" y="171.5">MP4</text>
<text x="36.6" y="183.9">USB Type-C 2.0</text>
</g>
<g font-size="1.8" fill="#c90c0c">
<text x="150.5" y="156.3">FASTENER</text>
<text x="170.8" y="156.3">FASTENER</text>
<text x="150.5" y="163.9">FASTENER</text>
<text x="170.8" y="163.9">FASTENER</text>
</g>
</svg>
